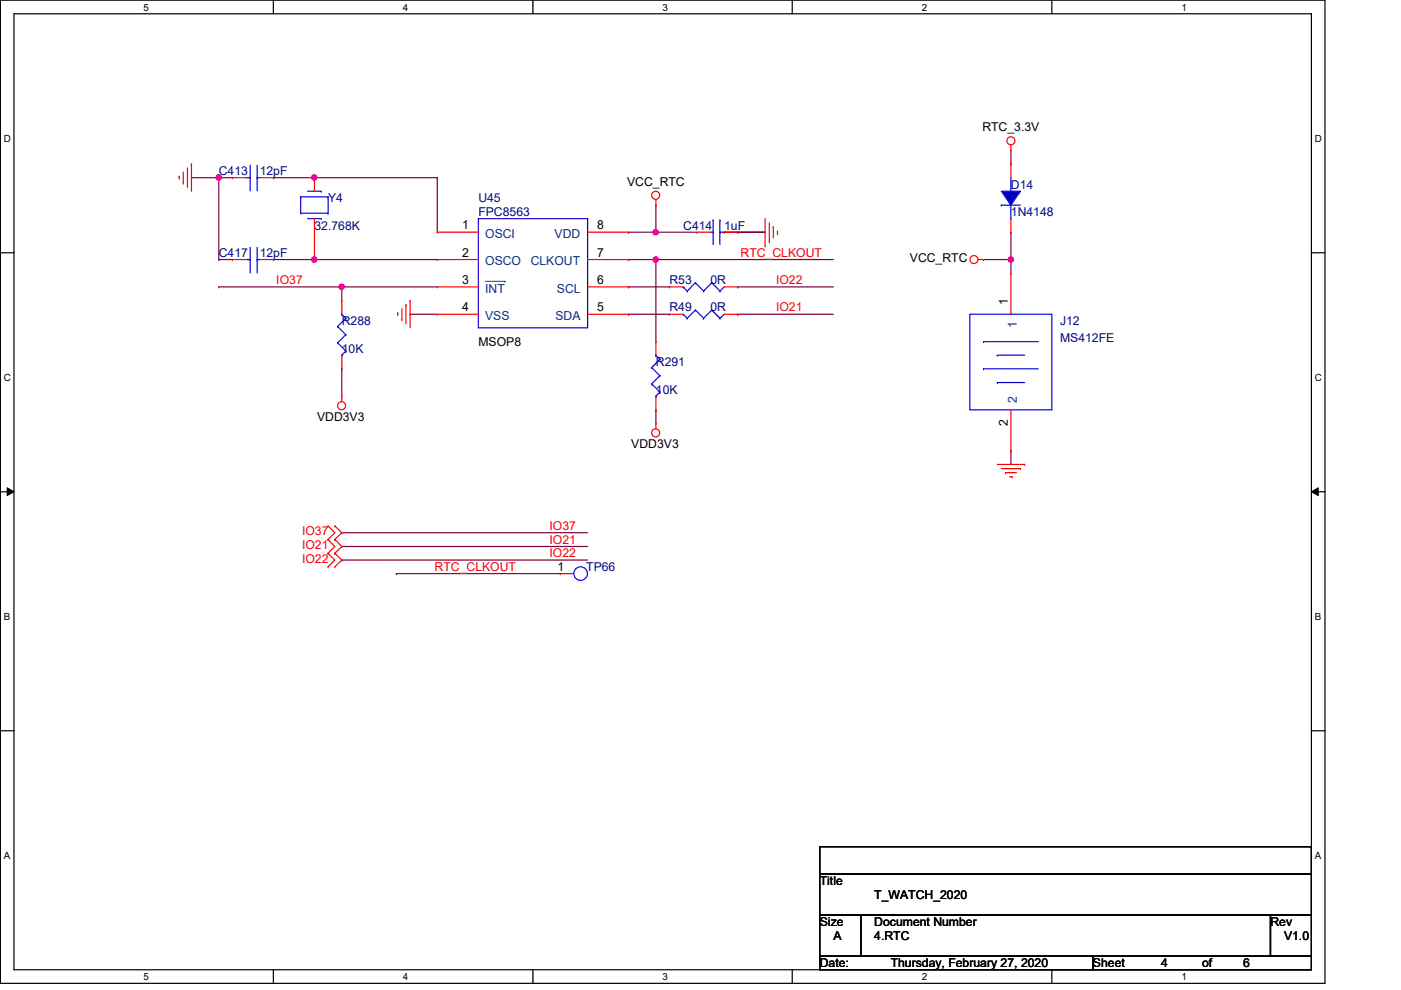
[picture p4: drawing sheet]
<svg xmlns="http://www.w3.org/2000/svg" width="297mm" height="210mm" viewBox="0 0 297 210" stroke-linecap="round" stroke-linejoin="round" font-family="sans-serif">
<path d="M.1 0h280.8v208.5h-280.8zM3 2.9h275v202.7h-275z" fill="none" stroke="#000" stroke-width=".25"/>
<g fill="#fff">
<path d="M30.4 .3h1.2v2.4h-1.2z"/>
<path d="M30.4 205.9h1.2v2.3h-1.2z"/>
</g>
<path d="M58 0v2.9M58 205.6v2.9" fill="none" stroke="#000" stroke-width=".25"/>
<g fill="#fff">
<path d="M85.4 .3h1.2v2.4h-1.2z"/>
<path d="M85.4 205.9h1.2v2.3h-1.2z"/>
</g>
<path d="M113 0v2.9M113 205.6v2.9" fill="none" stroke="#000" stroke-width=".25"/>
<g fill="#fff">
<path d="M140.5 .3h1.1v2.4h-1.1z"/>
<path d="M140.5 205.9h1.1v2.3h-1.1z"/>
</g>
<path d="M168 0v2.9M168 205.6v2.9" fill="none" stroke="#000" stroke-width=".25"/>
<g fill="#fff">
<path d="M195.4 .3h1.2v2.4h-1.2z"/>
<path d="M195.4 205.9h1.2v2.3h-1.2z"/>
</g>
<path d="M223 0v2.9M223 205.6v2.9" fill="none" stroke="#000" stroke-width=".25"/>
<g fill="#fff">
<path d="M250.5 .3h1.1v2.4h-1.1z"/>
<path d="M250.5 205.9h1.1v2.3h-1.1z"/>
<path d="M.8 28.2h1.5v2.4h-1.5z"/>
<path d="M278.8 28.2h1.4v2.4h-1.4z"/>
<path d="M.8 78.9h1.5v2.3h-1.5z"/>
<path d="M278.8 78.9h1.4v2.3h-1.4z"/>
</g>
<path d="M.1 53.6h2.9M278 53.6h2.9" fill="none" stroke="#000" stroke-width=".25"/>
<g fill="#fff">
<path d="M.8 129.6h1.4v2.3h-1.4z"/>
<path d="M278.8 129.6h1.3v2.3h-1.3z"/>
</g>
<path d="M.1 104.3h2.9M278 104.3h2.9" fill="none" stroke="#000" stroke-width=".25"/>
<path d="M1.5 103.4l1.5 .9-1.5 .8zM278 104.3l1.5-.9v1.7z" fill="#000"/>
<path d="M1.5 103.4l1.5 .9-1.5 .8zM278 104.3l1.5-.9v1.7z" fill="none" stroke="#000" stroke-width=".21"/>
<g fill="#fff">
<path d="M.8 180.3h1.4v2.3h-1.4z"/>
<path d="M278.8 180.3h1.3v2.3h-1.3z"/>
</g>
<path d="M153.5 49.2h.1M153.5 49.2h8.7M.1 154.9h2.9M278 154.9h2.9" fill="none" stroke="#000" stroke-width=".25"/>
<path d="M66.7 37.7h.1M66.7 37.7h26M92.7 37.7h.1M92.7 37.7v11.5" fill="none" stroke="#7f003f" stroke-width=".25"/>
<circle cx="66.6" cy="37.6" r=".56" fill="#f0f"/>
<circle cx="66.6" cy="37.6" r=".56" fill="none" stroke="#f0f" stroke-width=".25"/>
<path d="M66.7 55h.1M66.7 55h26" fill="none" stroke="#7f003f" stroke-width=".25"/>
<circle cx="66.6" cy="55" r=".56" fill="#f0f"/>
<circle cx="66.6" cy="55" r=".56" fill="none" stroke="#f0f" stroke-width=".25"/>
<path d="M40.6 37.7h.1M40.6 37.7h8.7M46.4 37.7h.1M139.1 49.2h.1M139.1 43.5h.1M139.1 49.2h8.6M139.1 43.5v5.7M156.4 49.2h.1M156.4 49.2h5.8" fill="none" stroke="#7f003f" stroke-width=".25"/>
<circle cx="139" cy="49.2" r=".56" fill="#f0f"/>
<circle cx="139" cy="49.2" r=".56" fill="none" stroke="#f0f" stroke-width=".25"/>
<path d="M133.3 49.2h.1M133.3 49.2h5.8M139.1 55h.1M139.1 55v17.4" fill="none" stroke="#7f003f" stroke-width=".25"/>
<circle cx="139" cy="55" r=".56" fill="#f0f"/>
<circle cx="139" cy="55" r=".56" fill="none" stroke="#f0f" stroke-width=".25"/>
<path d="M58 37.7h.1M58 37.7h8.7M133.3 55h.1M133.3 55h5.8M72.5 60.8h.1M72.5 60.8h20.2M139.1 86.9h.1M139.1 86.9v2.9" fill="none" stroke="#7f003f" stroke-width=".25"/>
<circle cx="72.4" cy="60.8" r=".56" fill="#f0f"/>
<circle cx="72.4" cy="60.8" r=".56" fill="none" stroke="#f0f" stroke-width=".25"/>
<path d="M46.4 37.7h.1M46.4 37.7v17.3M46.4 55h.1M46.4 55h2.9M46.4 60.8h.1M46.4 60.8h26.1M72.5 78.2h.1M72.5 60.8h.1M72.5 60.8v2.9M72.5 78.2v5.8M86.9 66.6h.1M86.9 66.6h5.8" fill="none" stroke="#7f003f" stroke-width=".25"/>
<circle cx="46.4" cy="37.6" r=".56" fill="#f0f"/>
<circle cx="46.4" cy="37.6" r=".56" fill="none" stroke="#f0f" stroke-width=".25"/>
<g fill="none" stroke="#7f003f" stroke-width=".25">
<path d="M58 55h.1M58 55h8.7M139.1 55h.1M139.1 55h37.6M214.3 55h.1M214.3 55v3M133.3 66.6h.1M133.3 60.8h.1M133.3 66.6h8.6M133.3 60.8h8.6M156.4 66.6h.1M156.4 60.8h.1"/>
<path d="M156.4 66.6h20.3M156.4 60.8h20.3M72.5 115.9h.1M72.5 118.7h.1M72.5 112.9h.1M72.5 115.9h52.1M72.5 118.7h52.1M72.5 112.9h52.1M84 121.6h.1M84 121.6h34.8"/>
</g>
<circle cx="214.3" cy="55" r=".56" fill="#f0f"/>
<circle cx="214.3" cy="55" r=".56" fill="none" stroke="#f0f" stroke-width=".25"/>
<path d="M214.3 34.8h.1M214.3 31.9v2.9M208.5 55h5.8M214.3 55h.1M214.3 49.2h.1M214.3 49.2v5.8M214.3 95.6h.1M214.3 95.6v2.9" fill="none" stroke="#7f003f" stroke-width=".25"/>
<g fill="none" stroke="#f00" stroke-width=".25">
<path d="M38 37.4h.1M38 37.4v.6M38.9 38.8h.1M38.9 36.5v2.3M39.7 35.6h.1M39.7 35.6v4.1M40.6 34.8h.1M40.6 34.8v5.8M214.3 31.9h.1M214.3 30.7v1.2M139.1 43.5h.1M139.1 42.3v1.2"/>
<path d="M162.2 52.2h.1M162.2 46.4v5.8M163.1 51.3h.1M163.1 47.2v4.1M164 48.1h.1M164 48.1v2.3M164.8 49.5h.1M164.8 49v.5M207.4 55h1.1M208.5 55h.1M84.3 66.3h.1M84.3 66.3v.6"/>
<path d="M85.2 67.8h.1M85.2 65.4v2.4M86.1 64.6h.1M86.1 64.6v4.1M86.9 63.7h.1M86.9 63.7v5.8M139.1 72.4h.1M139.1 72.4v2.9M72.5 84h.1M72.5 84v1.2M139.1 89.8h.1M139.1 86.9h.1"/>
<path d="M139.1 84v2.9M139.1 89.8v1.1M211.5 98.5h5.8M212.3 99.4h4.1M216.4 99.4h.1M217.3 98.5h.1M69.6 114.4h.1M69.6 117.3h.1M69.6 111.5h.1M69.6 114.4l1.4 1.5-1.4 1.4M69.6 117.3l1.4 1.4-1.4 1.5M69.6 111.5l1.4 1.4-1.4 1.5"/>
<path d="M71 117.3h.1M71 114.4h.1M71 111.5h.1M71 114.4l1.5 1.5-1.5 1.4M71 117.3l1.5 1.4-1.5 1.5M71 111.5l1.5 1.4-1.5 1.5M213.2 100.2h.1M213.2 100.2h2.3M214 101.1h.6M214.6 101.1h.1M69.6 120.2h.1M71 120.2h.1"/>
<circle cx="214.3" cy="29.8" r=".85"/>
<circle cx="139" cy="41.4" r=".85"/>
<circle cx="206.5" cy="55" r=".85"/>
<circle cx="72.4" cy="86" r=".85"/>
<circle cx="139" cy="91.8" r=".85"/>
</g>
<path d="M173.8 179.5h104.2v5.8h-104.2zM173.8 185.3h104.2v8.7h-104.2zM173.8 194h8.7v8.7h-8.7zM182.5 194h86.9v8.7h-86.9zM269.4 194h8.6v8.7h-8.6zM173.8 202.7h57.9v2.9h-57.9zM231.7 202.7h46.3v2.9h-46.3z" fill="none" stroke="#000" stroke-width=".25"/>
<g fill="none" stroke="#00f" stroke-width=".25">
<path d="M214.3 37.7v2.9M212.3 43.5h.1M212.3 43.5h4.1M214.3 40.6h.1M214.3 46.4h.1M214.3 43.5v2.9M138.2 77.9h.1M138.2 77.9l1.7 1.8M139.1 75.3h.1M139.1 75.3l.8 .9M139.9 76.2h.1M139.9 79.7h.1"/>
<path d="M139.9 76.2l-1.7 1.7M139.9 79.7l-1.7 1.7M138.2 81.4h.1M138.2 81.4l1.7 1.7M139.1 84h.1M139.9 83.1h.1M139.9 83.1l-.8 .9"/>
</g>
<path d="M212.3 40.6h4.1l-2.1 2.9z" fill-rule="evenodd" fill="#00f"/>
<g fill="none" stroke="#00f" stroke-width=".25">
<path d="M52.2 37.7h.8M53 37.7h.1M53 35.1v5.2M54.5 37.7h.1M54.5 35.1v5.2M54.5 37.7h.6M52.2 55h.8M53 57.7h.1M53 55h.1M53 40.3h.1M53 52.5v5.2M54.5 55h.1"/>
<path d="M54.5 57.7h.1M54.5 40.3h.1M54.5 55h.6M54.5 52.5v5.2M63.8 41.7h.1M63.8 45.2h.1M63.8 45.2h5.8M63.8 41.7h5.8M63.8 41.7v3.5M65.2 46.4h2.9M65.2 40.6h2.9M68.1 46.4h.1"/>
<path d="M68.1 40.6h.1M69.6 45.2h.1M69.6 41.7h.1M69.6 41.7v3.5M101.4 46.4h23.2v23.1h-23.2zM147.4 59.9h.1M147.4 59.9l1.8 1.8M147.4 59.9l-1.7 1.8M150.6 49.2h.6M150.9 59.9h.1M150.9 59.9l1.8 1.8M150.9 59.9l-1.7 1.8"/>
<path d="M151.2 49.2h.1M151.2 46.7h.1M151.2 46.7v5.2M152.7 46.7h.1M152.7 49.2h.1M152.7 49.2h.8M152.7 46.7v5.2M212.3 40.6h4.1l-2.1 2.9zM71.6 69.2h.1M71.6 72.7h.1M71.6 69.2l1.7 1.8M71.6 72.7l1.7 1.7"/>
<path d="M72.5 75.3h.1M72.5 66.6h.1M72.5 66.6l.8 .9M73.3 67.5h.1M73.3 71h.1M73.3 74.4h.1M73.3 67.5l-1.7 1.7M73.3 71l-1.7 1.7M73.3 74.4l-.8 .9M144.9 66.6h.1M144.9 60.8h.1M144.9 66.6l.8 .9"/>
<path d="M144.9 60.8l.8 .9M145.7 67.5h.1M145.7 61.7h.1M147.4 65.7h.1M147.4 65.7l1.8 1.8M147.4 65.7l-1.7 1.8M149.2 67.5h.1M149.2 61.7h.1M150.9 65.7h.1M150.9 65.7l1.8 1.8M150.9 65.7l-1.7 1.8M152.7 67.5h.1"/>
<path d="M152.7 61.7h.1M153.5 66.6l-.8 .9M153.5 60.8l-.8 .9M205.7 66.6h17.3v20.3h-17.3zM208.5 72.4h.1M208.5 78.2h.1M208.5 72.4h11.6M208.5 78.2h11.6M211.5 75.3h.1M211.5 75.3h5.8M211.5 81.1h.1M211.5 81.1h5.8"/>
<circle cx="123.1" cy="121.6" r="1.44"/>
</g>
<g fill="none" stroke="#f00" stroke-width=".25">
<path d="M49.3 37.7h.1M49.3 37.7h2.9M55.1 37.7h2.9M58 37.7h.1M66.7 37.7h.1M66.7 37.7v2.9M214.3 34.8h.1M214.3 34.8v2.9M49.3 55h.1M49.3 55h2.9M55.1 55h2.9M58 55h.1"/>
<path d="M66.7 55h.1M66.7 46.4v8.6M92.7 49.2h.1M92.7 55h.1M92.7 49.2h8.7M92.7 55h8.7M124.6 49.2h8.7M124.6 55h8.7M133.3 55h.1M133.3 49.2h.1M147.7 49.2h.1M147.7 49.2h2.9"/>
<path d="M153.5 49.2h2.9M156.4 49.2h.1M214.3 49.2h.1M214.3 58h.1M214.3 46.4v2.8M214.3 58v8.6M72.5 63.7h.1M72.5 78.2h.1M72.5 63.7v2.9M72.5 75.3v2.9M92.7 60.8h.1M92.7 66.6h.1"/>
<path d="M92.7 60.8h8.7M92.7 66.6h8.7M124.6 60.8h8.7M124.6 66.6h8.7M133.3 66.6h.1M133.3 60.8h.1M141.9 66.6h.1M141.9 60.8h.1M141.9 60.8h3M141.9 66.6h3M153.5 60.8h2.9M153.5 66.6h2.9"/>
<path d="M156.4 66.6h.1M156.4 60.8h.1M214.3 95.6h.1M214.3 86.9v8.7M118.8 121.6h.1M118.8 121.6h2.9"/>
</g>
<path d="M102.9 59.6h4.2M107.1 59.6h.1" fill="none" stroke="#003f7f" stroke-width=".21"/>
<circle cx="66.6" cy="37.6" r=".56" fill="#f0f"/>
<circle cx="66.6" cy="37.6" r=".56" fill="none" stroke="#f0f" stroke-width=".25"/>
<circle cx="66.6" cy="55" r=".56" fill="#f0f"/>
<circle cx="66.6" cy="55" r=".56" fill="none" stroke="#f0f" stroke-width=".25"/>
<circle cx="139" cy="49.2" r=".56" fill="#f0f"/>
<circle cx="139" cy="49.2" r=".56" fill="none" stroke="#f0f" stroke-width=".25"/>
<circle cx="139" cy="55" r=".56" fill="#f0f"/>
<circle cx="139" cy="55" r=".56" fill="none" stroke="#f0f" stroke-width=".25"/>
<circle cx="72.4" cy="60.8" r=".56" fill="#f0f"/>
<circle cx="72.4" cy="60.8" r=".56" fill="none" stroke="#f0f" stroke-width=".25"/>
<circle cx="46.4" cy="37.6" r=".56" fill="#f0f"/>
<circle cx="46.4" cy="37.6" r=".56" fill="none" stroke="#f0f" stroke-width=".25"/>
<circle cx="214.3" cy="55" r=".56" fill="#f0f"/>
<circle cx="214.3" cy="55" r=".56" fill="none" stroke="#f0f" stroke-width=".25"/>
<g font-size="2.6">
<text x="208.3" y="27.9">RTC_3.3V</text>
<text x="133" y="39.4">VCC_RTC</text>
<text x="98" y="48.6">1</text>
<text x="126.6" y="48.6">8</text>
<text x="98" y="54.4">2</text>
<text x="126.6" y="54.4">7</text>
<text x="192.9" y="55.6">VCC_RTC</text>
<text x="98" y="60.2">3</text>
<text x="98" y="66">4</text>
<text x="126.6" y="66">5</text>
<text x="126.6" y="60.2">6</text>
<text x="213.7" y="64.6" transform="rotate(-90 213.7 64.6)">1</text>
<text x="101.4" y="73.3">MSOP8</text>
<text x="67.2" y="89.2">VDD3V3</text>
<text x="133.9" y="95">VDD3V3</text>
<text x="213.7" y="90.4" transform="rotate(-90 213.7 90.4)">2</text>
<text x="118.2" y="121">1</text>
<text x="173.8" y="187.7">Title</text>
<text x="185.4" y="190.6">T_WATCH_2020</text>
<text x="173.8" y="196.3">Size</text>
<text x="185.4" y="196.3">Document Number</text>
<text x="269.4" y="196.3">Rev</text>
<text x="176.7" y="199.3">A</text>
<text x="185.4" y="199.3">4.RTC</text>
<text x="272.2" y="199.3">V1.0</text>
<text x="173.8" y="205.1">Date:</text>
<text x="188.8" y="205.1">Thursday, February 27, 2020</text>
<text x="231.7" y="205.1">Sheet</text>
<text x="246.2" y="205.1">4</text>
<text x="254.9" y="205.1">of</text>
<text x="263.6" y="205.1">6</text>
</g>
<g font-size="2.6" fill="#00007f">
<text x="46.4" y="37.1">C413</text>
<text x="55.1" y="37.1">12pF</text>
<text x="214.3" y="40">D14</text>
<text x="69.6" y="42.9">Y4</text>
<text x="101.4" y="42.9">U45</text>
<text x="101.4" y="45.8">FPC8563</text>
<text x="214.3" y="45.8">1N4148</text>
<text x="66.7" y="48.7">32.768K</text>
<text x="144.9" y="48.7">C414</text>
<text x="153.5" y="48.7">1uF</text>
<text x="46.4" y="54.5">C417</text>
<text x="55.1" y="54.5">12pF</text>
<text x="141.9" y="60.3">R53</text>
<text x="150.6" y="60.3">0R</text>
<text x="72.5" y="69">R288</text>
<text x="141.9" y="66">R49</text>
<text x="150.6" y="66">0R</text>
<text x="224.7" y="69">J12</text>
<text x="72.5" y="74.8">10K</text>
<text x="139.1" y="77.6">R291</text>
<text x="224.7" y="72.4">MS412FE</text>
<text x="139.1" y="83.4">10K</text>
<text x="124.3" y="121.1">TP66</text>
</g>
<g font-size="2.6" fill="#003f7f">
<text x="102.9" y="50.4">OSCI</text>
<text x="117.6" y="50.4">VDD</text>
<text x="102.9" y="56.2">OSCO</text>
<text x="112.5" y="56.2">CLKOUT</text>
<text x="102.9" y="62">INT</text>
<text x="118.1" y="62">SCL</text>
<text x="102.9" y="67.8">VSS</text>
<text x="117.8" y="67.8">SDA</text>
<text x="215.6" y="69.5" transform="rotate(-90 215.6 69.5)">1</text>
<text x="215.6" y="85.5" transform="rotate(-90 215.6 85.5)">2</text>
</g>
<g font-size="2.6" fill="#f00">
<text x="157" y="54.4">RTC_CLKOUT</text>
<text x="58.6" y="60.2">IO37</text>
<text x="164.5" y="60.2">IO22</text>
<text x="164.5" y="66">IO21</text>
<text x="64" y="113.5">IO37</text>
<text x="116.5" y="112.4">IO37</text>
<text x="64" y="116.5">IO21</text>
<text x="64" y="119.3">IO22</text>
<text x="116.5" y="115.3">IO21</text>
<text x="116.5" y="118.2">IO22</text>
<text x="92.2" y="121">RTC_CLKOUT</text>
</g>
<g font-size="2.1">
<text x="30.4" y="2.2">5</text>
<text x="85.4" y="2.2">4</text>
<text x="140.5" y="2.2">3</text>
<text x="195.4" y="2.2">2</text>
<text x="250.5" y="2.2">1</text>
<text x=".8" y="30.1">D</text>
<text x="278.8" y="30.1">D</text>
<text x=".8" y="80.8">C</text>
<text x="278.8" y="80.8">C</text>
<text x=".8" y="131.5">B</text>
<text x="278.8" y="131.5">B</text>
<text x=".8" y="182.2">A</text>
<text x="278.8" y="182.2">A</text>
<text x="30.4" y="207.8">5</text>
<text x="85.4" y="207.8">4</text>
<text x="140.5" y="207.8">3</text>
<text x="195.4" y="207.8">2</text>
<text x="250.5" y="207.8">1</text>
</g>
</svg>
